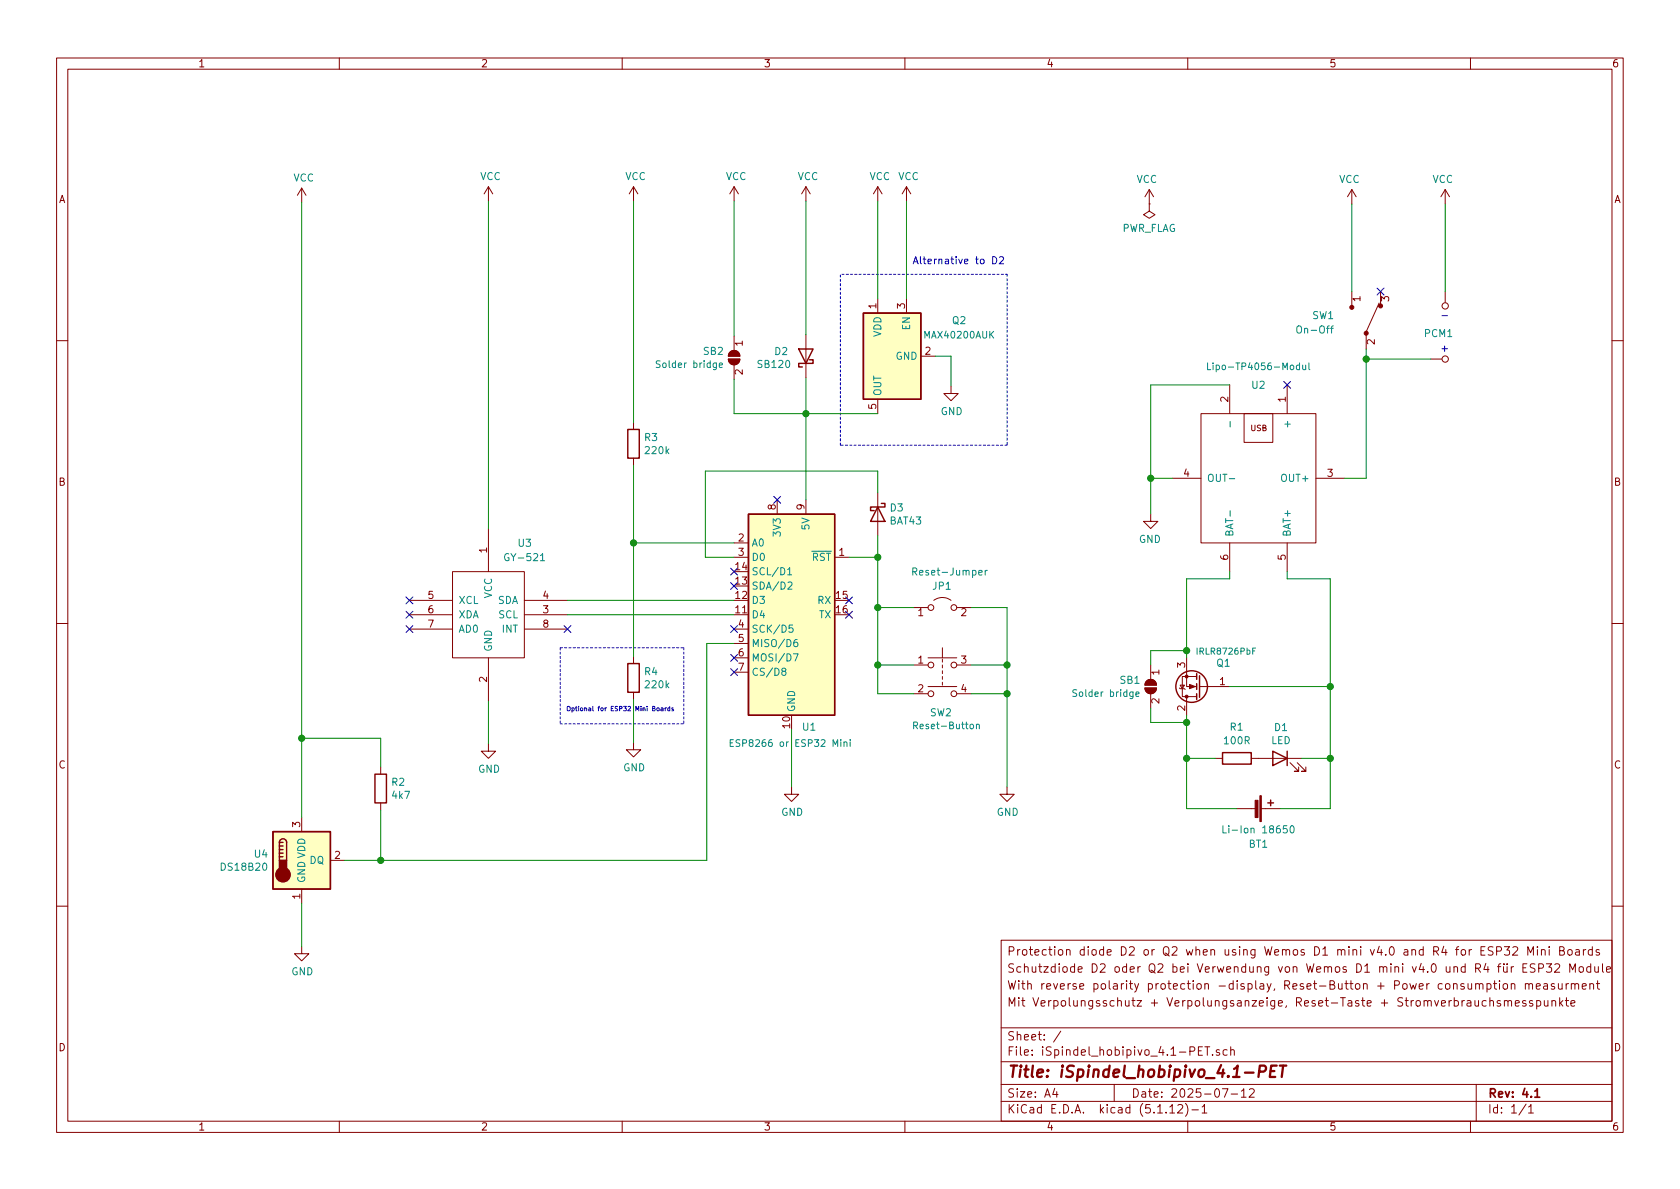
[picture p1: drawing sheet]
<svg xmlns="http://www.w3.org/2000/svg" width="297mm" height="210mm" viewBox="0 0 297 210" stroke-linecap="round" stroke-linejoin="round" font-family="sans-serif">
<g fill="none" stroke="#840000" stroke-width=".18">
<path d="M10 10.3h277v189.9h-277zM12 12.2h273v186.1h-273zM60 10.3v1.9M110 10.3v1.9M160 10.3v1.9M210 10.3v1.9M260 10.3v1.9M53.3 33.3v2.5M53.3 33.3l-.7 1.2M53.3 33.3l.8 1.2M86.4 33l-.8 1.3M86.4 33v2.6"/>
<path d="M86.4 33l.7 1.3M112 33v2.6M112 33l-.7 1.3M112 33l.8 1.3M129.8 33l-.8 1.3M129.8 33v2.6M129.8 33l.8 1.3M142.5 33v2.6M142.5 33l-.8 1.3M142.5 33l.8 1.3M155.2 33v2.6M155.2 33l-.8 1.3"/>
<path d="M155.2 33l.8 1.3M160.3 33l-.8 1.3M160.3 33v2.6M160.3 33l.7 1.3M203.2 36.1v1.2l-1 .7 1 .6 1-.6-1-.7M203.2 36.1h.1M203.2 33.5l.8 1.3M203.2 33.5v2.6M203.2 33.5l-.8 1.3M239 33.5v2.6M239 33.5l.8 1.3M239 33.5l-.7 1.3"/>
<path d="M255.5 33.5l.8 1.3M255.5 33.5v2.6M255.5 33.5l-.7 1.3M129.8 59.4v2.6M142.5 59.2v7.6M155.2 52.8v2.6M160.3 52.8v2.6M239 51.6v2.5M241.6 59.2v2.5M243.8 53.6l-2.2 5.1M244.1 51.6v2.5M255.5 51.6v1.9"/>
<path d="M10 60.2h2M112 74.7v1.2M128.8 63.5h2a1.02 1.02 0 0 1-1 1 1.02 1.02 0 0 1-1-1zM129.1 62.2a1.03 1.03 0 0 1 1.1-.1 1.03 1.03 0 0 1 .6 .9h-2v-.4zM129.8 64.5v2.6M155.2 70.6v2.5M162.8 63h2.6M168.1 68.3v1.3h1.3l-1.3 1.3-1.2-1.3h1.2M212.3 73.1h20.4v22.9h-20.4zM217.4 68.1v5M220 73.1h5v5.1h-5zM227.6 68.1v5"/>
<path d="M253 63.5h1.9M285 60.2h2M86.4 93.5v7.6M112 81v1.3M129.8 98.5h2.5M129.8 96h2.5M137.4 88.4v2.5M142.5 88.4v2.5M147.6 98.5h2.5M155.2 87.1v7.6M203.5 90.9v1.3h-1.3l1.3 1.3 1.2-1.3h-1.2M207.3 84.6h5"/>
<path d="M217.4 96v5.1M227.6 96v5.1M232.7 84.6h5M10 110.3h2M72.4 111.2h7.6M72.4 108.7h7.6M72.4 106.2h7.6M80 101.1h12.7v15.2h-12.7zM86.4 116.3v7.6M92.7 111.2h7.6M92.7 108.7h7.6M92.7 106.2h7.6"/>
<path d="M112 116.1v1.2M129.8 111.2h2.5M129.8 113.8h2.5M129.8 116.3h2.5M129.8 118.9h2.5M161.5 107.4h2.6M161.5 117.6h2.6M164.1 116.3h5.1M165.1 106.2a2.53 2.53 0 0 1 3 0M166.6 114.5v1.8M166.6 116.6v.5M166.6 117.6v.5"/>
<path d="M166.6 118.6v.5M166.6 119.6v.5M169.2 107.4h2.5M169.2 117.6h2.5M203.5 117.6v2.5M209.8 116.3v5.1h1.8M211.6 119.6h-2.6v3.6h2.6M285 110.3h2M67.3 135.6v1.3M86.4 131.6v1.2h1.2l-1.2 1.3-1.3-1.3h1.3M112 131.3v1.3h1.3l-1.3 1.3-1.3-1.3h1.3M112 122.4v1.3"/>
<path d="M140 139.2v1.3h1.2l-1.2 1.2-1.3-1.2h1.3M161.5 122.7h2.6M164.1 121.4h5.1M166.6 120.6v.6M169.2 122.7h2.5M178.1 139.2v1.3h1.2l-1.2 1.2-1.3-1.2h1.3M202.4 121.7h2.1a1.02 1.02 0 0 1-1 1 1.02 1.02 0 0 1-1.1-1zM202.7 120.5a1.02 1.02 0 0 1 1.1-.3 1.02 1.02 0 0 1 .7 1h-2.1zM203.5 122.7v2.5M208.5 121.7l.2 .1h.7l.1 .1M208.7 121.2h.7l-.4 .6zM209.8 123.2v3.3"/>
<path d="M212.1 121.4h5.3M214.9 134.1h1.3M221.2 134.1h8.9M228.1 134.9l1.5 1.5h-.7h.7v-.8M229.4 134.9l1.5 1.5h-.8h.8v-.8M53.3 144.5v2.6M53.3 157.2v2.6M58.4 152.1h2.6M67.3 142v1.3M218.7 143h3.3M223 143h3.3M10 160.2h2"/>
<path d="M53.3 167.4v1.3h1.3l-1.3 1.2-1.2-1.2h1.2M177 166.3h108v32h-108zM260.8 176.9l.1 .9 .3 .1 .2-.1M260.9 174.1l.1-.1a.37 .37 0 0 1 .6 .1v.8M261.4 176.9v1M261.6 174.1l.2-.2 .3 .1 .1 .9M262.8 177l-.4-.1-.3 .3v.6l.3 .1 .4-.1M262.9 174l.4-.1 .3 .3-.1 .6h-.6M262.9 173.9v1.5M263.4 177.1l.2-.2 .4 .1 .1 .9M263.4 176.4v1.5M264 167.5l-.6-.1-.3 .3 .1 .3 .7 .3 .1 .2-.1 .3a.62 .62 0 0 1-.8 0"/>
<path d="M264.1 173.9h.5M264.3 173.4v1.3l.3 .2M264.6 168.2l.8-.1 .1-.2-.1-.4-.8-.1v1.5M265.1 173.4v.2M265.1 173.9v1M265.3 177a.37 .37 0 0 0-.6 .1l.1 .3 .5 .1 .1 .1-.3 .3-.4-.1M265.8 174.1l.3-.2 .4 .2v.7l-.2 .1-.5-.1zM265.8 170.9v.8a.37 .37 0 0 0 .7 .1M265.9 170.4v.2M266 177.1l.2-.2 .3 .1 .1 .9M266 167.4h.9l-.5 .6 .5 .1v.7l-.3 .1-.6-.1M266 176.9v1"/>
<path d="M266.5 170.4v.2M266.5 170.9v1M266.6 177.1a.34 .34 0 0 1 .3-.2 .34 .34 0 0 1 .4 .2v.8M267.2 174.1l.1-.1a.37 .37 0 0 1 .5 .1v.8M267.2 170.9v1M267.2 173.9v1M267.5 167.6l.2-.2h.3l.3 .2 .1 .2-1 1.1h1M267.6 170.9l-.3 .2-.1 .1M267.9 177.4l.7-.1v-.3l-.5-.1-.2 .2 .1 .7h.6M269.3 171.1h.5M269.7 174.1l.2-.2 .4 .1v.9M269.7 173.9v1"/>
<path d="M269.8 177a.37 .37 0 0 0-.6 .1l.1 .3 .5 .1v.1l-.2 .3-.4-.1M270 170.4h-.7v1.5h.7M270.1 168.9v-1.5l.5 1.1 .5-1.1v1.5M270.3 174.1a.34 .34 0 0 1 .3-.2 .34 .34 0 0 1 .4 .2v.8M271 177l-.4-.1-.2 .2 .1 .3 .5 .1v.3h-.6M271.4 170.5l-.6-.1-.2 .3v.3l.7 .4v.4l-.2 .1h-.5M271.6 174.4l.7-.1v-.3l-.5-.1-.2 .2 .1 .7h.6M271.7 177l.4-.1 .3 .3-.1 .6-.2 .1-.4-.1M271.7 176.9v1.5M271.8 167.4v.2M271.8 167.9v1M272.1 171.2l.7-.1 .1-.2-.1-.3-.2-.2h-.5v1.5"/>
<path d="M272.5 168h.1a.37 .37 0 0 1 .6 .1v.8M272.5 167.9v1M273 174h.6v.9M273 176.9l.1 .9 .4 .1 .2-.1M273.4 170.4h.9l-.5 .6 .5 .1v.7l-.3 .1-.6-.1M273.6 174.3l-.5 .1-.2 .2 .2 .3 .5-.1M273.7 176.9v1M273.9 167.4v.2M273.9 167.9v1M274.4 177.1l.1-.1a.37 .37 0 0 1 .6 .1v.8M274.4 176.9v1M274.8 174l-.3-.1-.2 .2v.3l.5 .1v.3h-.5"/>
<path d="M274.9 170.6l.2-.2h.4l.2 .2 .1 .3-1 1h1M275.5 173.9v.8a.39 .39 0 0 0 .7 .1M275.8 168.1l.7-.1v-.4l-.2-.2h-.5v1.5h.5l.3-.1v-.4l-.1-.2-.2-.1M275.8 176.4v1.5M275.9 177.4l.4 .5M276.2 173.9v1M276.3 176.9l-.5 .6M276.8 176.9h.5M276.9 173.9v1M277 176.4v1.3l.3 .2M277.3 168l.2-.1 .4 .1v.8l-.2 .1-.4-.1zM277.3 173.9l-.3 .1-.1 .2"/>
<path d="M277.5 171.9v-1.5l.6 1.1 .4-1.1v1.5M277.7 177.4l.8-.1-.1-.3-.4-.1-.3 .2 .1 .7h.6M277.8 174.1l.3-.2 .3 .1 .1 .9M277.8 173.9v1M278.5 174.1a.36 .36 0 0 1 .3-.2 .36 .36 0 0 1 .3 .2v.8M278.6 168h.6v.9M279.2 171.1l.3-.2 .4 .2v.7l-.2 .1-.5-.1zM279.2 168.3h-.4l-.3 .2 .3 .4 .4-.1M279.8 174.4l.7-.1-.1-.3-.4-.1-.2 .2v.7h.6M280 167.9v1M280.4 167.9l-.4 .3M281.1 174.1l.1-.1a.37 .37 0 0 1 .6 .1v.8"/>
<path d="M281.1 173.9v1M281.3 171l-.5-.1-.3 .3 .1 .6 .2 .1h.5M281.3 170.4v1.5M281.5 168l-.4-.1-.3 .3 .1 .6 .2 .1 .4-.1M281.5 167.4v1.5M282 170.9v.8a.37 .37 0 0 0 .6 .1M282.2 173.9h.6M282.5 173.4v1.3l.3 .2M282.6 170.9v1M282.8 168l-.4-.1-.2 .2v.2l.6 .2v.3h-.6M283.3 170.4v1.3l.2 .2M284 171.4l.8-.1-.1-.3-.4-.1-.3 .2 .1 .8h.6"/>
<path d="M285 160.2h2M60 198.3v1.9M110 198.3v1.9M160 198.3v1.9M177 194.8h108M177 191.8h108M177 187.8h108M177 181.8h108M186.5 192.5l-.4 1h1M186.8 193v1M187.6 182.3l-1.3 2M197 191.8v3"/>
<path d="M206.8 195.8l.5-.5v1.5M206.8 196.8h.9M208.3 195.5l.2-.2h.3l.2 .2 .1 .3-.9 1h.9M209.6 195.1a1.71 1.71 0 0 1 0 2.3M210 198.3v1.9M210.7 196.3h1.2M211.9 185.8h.5M212.5 195.8l.5-.5v1.5M212.5 196.8h.9M212.6 185.1h-.7v1.5h.7M213 185.1h.9M213.5 185.1v1.5"/>
<path d="M214.4 186.5v.1M215.6 185.7l-.4-.1-.2 .2 .1 .2 .5 .2v.3h-.6M216.1 192.5h1l-.6 1.5M217 185.7l-.5-.1-.2 .3v.6l.2 .1 .5-.1M217.6 185.7l.2-.1 .4 .1v.9M217.6 185.1v1.5M217.7 193.5h1.1M219.5 193l.4-.5v1.5M219.5 194h.8M220.9 192.7l.2-.2h.4l.2 .2 .1 .3-1 1h1M260 198.3v1.9M261 191.8v6.5"/>
<path d="M269.8 195.2l-1.2 2M270.3 195.8l.4-.5v1.5M270.3 196.8h.8"/>
<circle cx="255.5" cy="54.1" r=".56"/>
<circle cx="255.5" cy="63.5" r=".56"/>
<circle cx="164.6" cy="107.4" r=".51"/>
<circle cx="164.6" cy="117.6" r=".51"/>
<circle cx="168.7" cy="107.4" r=".51"/>
<circle cx="168.7" cy="117.6" r=".51"/>
<circle cx="164.6" cy="122.7" r=".51"/>
<circle cx="168.7" cy="122.7" r=".51"/>
</g>
<path d="M271.4 193l.4-.5v1.5M271.4 194h.8" fill="none" stroke="#840000" stroke-width=".3"/>
<path d="M222.6 189.5h.8a.56 .56 0 0 0 .4-.5 .56 .56 0 0 0-.3-.6h-.7l-.3 2M224.6 189.4h.7M225.7 188.4h-.9l-.3 2h1M226.3 188.4h1.1M226.9 188.4l-.3 2" fill="none" stroke="#840000" stroke-width=".41"/>
<g fill="none" stroke="#840000" stroke-width=".25">
<path d="M152.7 55.4h10.1v15.2h-10.1zM111 75.9h2v5.1h-2zM141.2 61.7h2.6l-1.3 2.6zM143.1 63.6h.7v.7h-2.6v.6h.7M132.3 90.9h15.3v35.6h-15.3zM155.2 89.7l1.3 2.5h-2.6zM155.8 89h.7v.7h-2.6v.6h.7M111 117.3h2v5.1h-2zM211.6 119.1v1M212.1 119.5v3.8M66.3 136.9h2v5.1h-2zM211.6 120.9v1"/>
<path d="M211.6 122.7v1M216.2 133.1h5v2h-5zM225 132.8l2.6 1.3-2.6 1.3zM227.6 132.8v2.6M48.3 147.1h10.1v10.1h-10.1zM49.4 149a.63 .63 0 0 1 .6-.7 .63 .63 0 0 1 .7 .7v3.1M49.4 151.5h.6M49.4 150.9h.6M49.4 150.2h.6M49.4 149.6h.6M49.4 149v3.1M49.4 149h.6"/>
<path d="M224.2 142h1M224.7 141.5v1"/>
<circle cx="210.7" cy="121.4" r="2.79"/>
</g>
<g fill="#840000" stroke="#840000" stroke-width=".18">
<path d="M210.3 121l1 .4-1 .4z"/>
<path d="M202.7 120.5a1.02 1.02 0 0 1 1.1-.3 1.02 1.02 0 0 1 .7 1h-2.1z"/>
<path d="M202.4 121.7h2.1a1.02 1.02 0 0 1-1 1 1.02 1.02 0 0 1-1.1-1z"/>
<path d="M222.8 140.7h.2v4.6h-.2z"/>
<path d="M221.9 141.5h.5v3.1h-.5z"/>
<path d="M129.1 62.2a1.03 1.03 0 0 1 1.1-.1 1.03 1.03 0 0 1 .6 .9h-2v-.4z"/>
<path d="M128.8 63.5h2a1.02 1.02 0 0 1-1 1 1.02 1.02 0 0 1-1-1z"/>
<circle cx="209.8" cy="119.6" r=".25"/>
<circle cx="209.8" cy="123.2" r=".25"/>
<circle cx="241.6" cy="58.9" r=".36"/>
<circle cx="239" cy="54.4" r=".36"/>
<circle cx="244.1" cy="54.1" r=".36"/>
</g>
<g fill="none" stroke="#008484" stroke-width=".18">
<path d="M235.3 58.1h.4M235.7 57.6l-.3 .2v1.1M116.7 63.8l-.6 .1v.4l.6 .2v.3l-.2 .2-.5-.1M127.2 64.6l.5-.1v-.2l-.4-.1-.1 .2v.5h.5M213.5 64.2v1.2h.6M217.5 74.5v1M230.3 64.6l.1 .7 .3 .1 .2-.2M230.9 64.6v.8M231.4 64.2v1l.2 .2M95.6 99.2h.7M217.3 84.7h1M217.5 90.3v1"/>
<path d="M138.5 118.7l-.2-.1v-.3l.4-.1 .3 .2-.1 .2-.5 .2-.2 .1 .1 .4 .2 .1h.3l.2-.2v-.3l-.3-.2M139.3 100.7l.3-.3v1.2M139.3 101.6h.7M139.3 103l.5-.1 .2 .4v.2l-.7 .7h.7M140.2 110.5h-.7v.6l.5-.1 .2 .3v.3l-.2 .2-.5-.1M140.3 115.6h.8l-.5 1.3M140.9 113.1h-.2a.79 .79 0 0 0-.1 1.2l.4-.1v-.5l-.4-.1-.3 .2M161.4 101.1l.7-.1v-.4l-.2-.2h-.5v1.3M174.2 100.9v.8M174.6 100.9l-.4 .2M129.1 131.4h.4M129.7 130.8h-.6v1.2h.6"/>
<path d="M149.2 131.3l.2-.1 .3 .1 .1 .7M149.2 131.2v.8M150.3 130.8v.1M150.3 131.2v.8M161.5 128.3l.6-.1 .1-.4-.7-.1v1.2M172.6 128.2l.2-.1h.3l.1 .8M172.6 128.1v.8M190.4 122l-.7 .1v.3l.6 .3 .1 .2-.3 .3-.4-.1M200.8 122.8l.6-.1-.1-.3-.3-.1-.2 .2 .1 .6h.4M216.2 146v1.3h.6M228.2 146.1l.2-.1a.69 .69 0 0 1 .4 .7 .69 .69 0 0 1-.4 .6l-.3-.2v-.3z"/>
</g>
<g fill="#ffffc2" stroke="#ffffc2" stroke-width=".18">
<path d="M132.3 90.9h15.3v35.6h-15.3z"/>
<path d="M152.7 55.4h10.1v15.2h-10.1z"/>
<path d="M48.3 147.1h10.1v10.1h-10.1z"/>
</g>
<g fill="#840000" stroke="#840000" stroke-width=".25">
<path d="M49.4 152.1h1.3v1.9h-1.3z"/>
<circle cx="50" cy="154.7" r="1.27"/>
</g>
<path d="M148.8 48.5h29.3M178.1 48.5v30.2M148.6 78.7v-30.2M178.1 78.7h-29.5M99.1 114.5h21.8M99.1 114.5v13.5M120.9 114.5v13.5M99.1 128h21.8" fill="none" stroke="#0000c2" stroke-width=".18" stroke-dasharray=".4 .4"/>
<g fill="none" stroke="#008400" stroke-width=".18">
<path d="M53.3 35.8v108.7M86.4 35.6v57.9M112 35.6v39.1M129.8 35.6v23.8M142.5 35.6v23.6M155.2 35.6v17.2M160.3 35.6v17.2M239 36.1v15.5M255.5 36.1v15.5M129.8 67.1v6h25.4M142.5 66.8v21.6M165.4 63h2.7v5.3"/>
<path d="M217.4 68.1h-13.9v22.8M241.6 63.5h11.4M241.6 61.7v22.9h-3.9M112 82.3v33.8M112 96h17.8M150.1 98.5h5.1M155.2 87.1v-3.8h-30.5v15.2h5.1M155.2 94.7v28h6.3M203.5 84.6h3.8M100.3 106.2h29.5M100.3 108.7h29.5M129.8 113.8h-4.8v38.3h-64"/>
<path d="M155.2 117.6h6.3M155.2 107.4h6.3M171.7 107.4h6.4v31.8M171.7 117.6h6.4M209.8 115.1h-6.3v2.5M217.4 101.1v1.3h-7.6v13.9M227.6 101.1v1.3h7.6v40.6h-8.9M53.3 130.6h14v5M86.4 123.9v7.7M112 123.7v7.6M140 129v10.2M171.7 122.7h6.4"/>
<path d="M203.5 125.2v2.6h6.3M209.8 126.5v16.5h8.9M209.8 134.1h5.1M217.4 121.4h17.8M230.1 134.1h5.1M53.3 159.8v7.6M67.3 143.3v8.8"/>
</g>
<path d="M175.5 45.4a.64 .64 0 0 1 .7 .6 .64 .64 0 0 1-.7 .7zM176.7 45.5l.5-.1 .2 .3-.7 1h.7M254.9 55.8h1M116.2 125.2h.3v.5h-.3zM116.9 125.2h.3v.5M117.2 125.4l-.4 .1 .1 .2h.3M117.6 125.2v.5M117.8 125.2l-.2 .1M118.4 125.2h-.2l-.1 .1v.4h.3M118.4 124.9v.8M119 125.2h-.1l-.1 .1 .3 .3-.3 .1" fill="none" stroke="#0000c2" stroke-width=".18"/>
<g fill="#008400" stroke="#008400" stroke-width=".25">
<circle cx="155.2" cy="98.5" r=".51"/>
<circle cx="235.2" cy="134.1" r=".51"/>
<circle cx="241.6" cy="63.5" r=".51"/>
<circle cx="209.8" cy="134.1" r=".51"/>
<circle cx="155.2" cy="107.4" r=".51"/>
<circle cx="53.3" cy="130.6" r=".51"/>
<circle cx="209.8" cy="127.8" r=".51"/>
<circle cx="203.5" cy="84.6" r=".51"/>
<circle cx="112" cy="96" r=".51"/>
<circle cx="142.5" cy="73.1" r=".51"/>
<circle cx="178.1" cy="117.6" r=".51"/>
<circle cx="67.3" cy="152.1" r=".51"/>
<circle cx="235.2" cy="121.4" r=".51"/>
<circle cx="209.8" cy="115.1" r=".51"/>
<circle cx="178.1" cy="122.7" r=".51"/>
<circle cx="155.2" cy="117.6" r=".51"/>
</g>
<g fill="none" stroke="#000084" stroke-width=".18">
<path d="M243.5 50.9l1.2 1.3M244.7 50.9l-1.2 1.3M227 67.5l1.2 1.2M228.2 67.5l-1.2 1.2M136.8 87.8l1.2 1.2M138 87.8l-1.2 1.2M71.8 105.6l1.2 1.2M71.8 108.1l1.2 1.2M71.8 110.6l1.2 1.3M73 105.6l-1.2 1.2M73 108.1l-1.2 1.2M73 110.6l-1.2 1.3"/>
<path d="M99.7 110.6l1.2 1.3M100.9 110.6l-1.2 1.3M129.2 103l1.2 1.2M129.2 100.5l1.2 1.2M129.2 118.3l1.2 1.2M129.2 115.7l1.2 1.2M129.2 110.6l1.2 1.3M130.4 103l-1.2 1.2M130.4 100.5l-1.2 1.2M130.4 118.3l-1.2 1.2M130.4 115.7l-1.2 1.2M130.4 110.6l-1.2 1.3"/>
<path d="M149.5 108.1l1.2 1.2M149.5 105.6l1.2 1.2M150.7 108.1l-1.2 1.2M150.7 105.6l-1.2 1.2"/>
</g>
<text font-size="2.8" fill="#840000" x="178" y="190.5">Title: iSpindel_hobipivo_4.1-PET</text>
<g font-size="2.1" fill="#840000">
<text x="178" y="172">Schutzdiode D2 oder Q2 bei Verwendung von Wemos D1 mini v4.0 und R4 für ESP32 Module</text>
<text x="178" y="169">Protection diode D2 or Q2 when using Wemos D1 mini v4.0 and R4 for ESP32 Mini Boards</text>
<text x="178" y="178">Mit Verpolungsschutz + Verpolungsanzeige, Reset-Taste + Stromverbrauchsmesspunkte</text>
<text x="178" y="175">With reverse polarity protection -display, Reset-Button + Power consumption measurment</text>
<text x="178" y="184">Sheet: /</text>
<text x="178" y="186.7">File: iSpindel_hobipivo_4.1-PET.sch</text>
<text x="178" y="196.9">KiCad E.D.A. kicad (5.1.12)-1</text>
<text x="178" y="194.1">Size: A4</text>
<text x="200" y="194.1">Date: 2025-07-12</text>
<text x="263" y="194.1">Rev: 4.1</text>
<text x="263" y="196.9">Id: 1/1</text>
</g>
<g font-size="1.8" fill="#840000">
<text x="35" y="11.9">1</text>
<text x="85" y="11.9">2</text>
<text x="135" y="11.9">3</text>
<text x="185" y="11.9">4</text>
<text x="235" y="11.9">5</text>
<text x="285" y="11.9">6</text>
<text x="10.4" y="35.9">A</text>
<text x="285.4" y="35.9">A</text>
<text x="240.5" y="53.3" transform="rotate(-90 240.5 53.3)">1</text>
<text x="245.6" y="53.3" transform="rotate(-90 245.6 53.3)">3</text>
<text x="154.9" y="54.6" transform="rotate(-90 154.9 54.6)">1</text>
<text x="160" y="54.6" transform="rotate(-90 160 54.6)">3</text>
<text x="131.3" y="61.2" transform="rotate(-90 131.3 61.2)">1</text>
<text x="163.6" y="62.7">2</text>
<text x="243.1" y="60.9" transform="rotate(-90 243.1 60.9)">2</text>
<text x="131.3" y="66.3" transform="rotate(-90 131.3 66.3)">2</text>
<text x="217.2" y="71.1" transform="rotate(-90 217.2 71.1)">2</text>
<text x="227.3" y="71.1" transform="rotate(-90 227.3 71.1)">1</text>
<text x="154.9" y="72.4" transform="rotate(-90 154.9 72.4)">5</text>
<text x="10.4" y="85.9">B</text>
<text x="209.3" y="84.3">4</text>
<text x="234.7" y="84.3">3</text>
<text x="285.4" y="85.9">B</text>
<text x="130.6" y="95.8">2</text>
<text x="137.2" y="90.1" transform="rotate(-90 137.2 90.1)">8</text>
<text x="142.2" y="90.1" transform="rotate(-90 142.2 90.1)">9</text>
<text x="86.1" y="97.8" transform="rotate(-90 86.1 97.8)">1</text>
<text x="130.1" y="100.8">14</text>
<text x="130.6" y="98.3">3</text>
<text x="148.4" y="98.3">1</text>
<text x="217.2" y="99" transform="rotate(-90 217.2 99)">6</text>
<text x="227.3" y="99" transform="rotate(-90 227.3 99)">5</text>
<text x="75.7" y="105.9">5</text>
<text x="96" y="105.9">4</text>
<text x="130.1" y="105.9">12</text>
<text x="130.1" y="103.4">13</text>
<text x="147.9" y="105.9">15</text>
<text x="75.7" y="108.5">6</text>
<text x="75.7" y="111">7</text>
<text x="96" y="108.5">3</text>
<text x="96" y="111">8</text>
<text x="130.1" y="108.5">11</text>
<text x="130.6" y="111">4</text>
<text x="130.6" y="113.5">5</text>
<text x="147.9" y="108.5">16</text>
<text x="162.3" y="109">1</text>
<text x="170" y="109">2</text>
<text x="130.6" y="116.1">6</text>
<text x="130.6" y="118.6">7</text>
<text x="162.3" y="117.3">1</text>
<text x="170" y="117.3">3</text>
<text x="205" y="119.3" transform="rotate(-90 205 119.3)">1</text>
<text x="209.5" y="118.1" transform="rotate(-90 209.5 118.1)">3</text>
<text x="86.1" y="120.6" transform="rotate(-90 86.1 120.6)">2</text>
<text x="162.3" y="122.4">2</text>
<text x="170" y="122.4">4</text>
<text x="205" y="124.4" transform="rotate(-90 205 124.4)">2</text>
<text x="209.5" y="125.7" transform="rotate(-90 209.5 125.7)">2</text>
<text x="215.7" y="121.2">1</text>
<text x="139.7" y="128.7" transform="rotate(-90 139.7 128.7)">10</text>
<text x="10.4" y="135.9">C</text>
<text x="285.4" y="135.9">C</text>
<text x="53.1" y="146.3" transform="rotate(-90 53.1 146.3)">3</text>
<text x="59.2" y="151.9">2</text>
<text x="53.1" y="159" transform="rotate(-90 53.1 159)">1</text>
<text x="10.4" y="185.9">D</text>
<text x="285.4" y="185.9">D</text>
<text x="35" y="199.9">1</text>
<text x="85" y="199.9">2</text>
<text x="135" y="199.9">3</text>
<text x="185" y="199.9">4</text>
<text x="235" y="199.9">5</text>
<text x="285" y="199.9">6</text>
</g>
<g font-size="1.8" fill="#008484">
<text x="51.9" y="32.1">VCC</text>
<text x="84.9" y="31.8">VCC</text>
<text x="110.5" y="31.8">VCC</text>
<text x="128.3" y="31.8">VCC</text>
<text x="141" y="31.8">VCC</text>
<text x="153.7" y="31.8">VCC</text>
<text x="158.8" y="31.8">VCC</text>
<text x="200.9" y="32.4">VCC</text>
<text x="236.8" y="32.4">VCC</text>
<text x="253.3" y="32.4">VCC</text>
<text x="198.2" y="41">PWR_FLAG</text>
<text x="155.8" y="59.6" transform="rotate(-90 155.8 59.6)">VDD</text>
<text x="160.9" y="58.3" transform="rotate(-90 160.9 58.3)">EN</text>
<text x="168.4" y="57.3">Q2</text>
<text x="229.7" y="59">On-Off</text>
<text x="232.1" y="56.4">SW1</text>
<text x="251.9" y="59.6">PCM1</text>
<text x="124.4" y="62.8">SB2</text>
<text x="134.1" y="65.1">SB120</text>
<text x="137" y="62.8">D2</text>
<text x="158.4" y="63.6">GND</text>
<text x="155.8" y="70.1" transform="rotate(-90 155.8 70.1)">OUT</text>
<text x="221.4" y="68.8">U2</text>
<text x="114" y="78">R3</text>
<text x="166.3" y="73.4">GND</text>
<text x="228.2" y="75.2" transform="rotate(-90 228.2 75.2)">+</text>
<text x="114.2" y="80.3">220k</text>
<text x="213.4" y="85.2">OUT-</text>
<text x="226.9" y="85.2">OUT+</text>
<text x="138" y="94.6" transform="rotate(-90 138 94.6)">3V3</text>
<text x="143.1" y="93.6" transform="rotate(-90 143.1 93.6)">5V</text>
<text x="157.4" y="92.8">BAT43</text>
<text x="157.4" y="90.4">D3</text>
<text x="218.1" y="95" transform="rotate(-90 218.1 95)">BAT-</text>
<text x="228.2" y="95" transform="rotate(-90 228.2 95)">BAT+</text>
<text x="89.7" y="99.2">GY-521</text>
<text x="91.7" y="96.7">U3</text>
<text x="132.8" y="101.7">SCL/D1</text>
<text x="132.8" y="96.6">A0</text>
<text x="132.8" y="99.2">D0</text>
<text x="143.5" y="99.2">RST</text>
<text x="162" y="101.8">Reset-Jumper</text>
<text x="201.4" y="96">GND</text>
<text x="81" y="106.8">XCL</text>
<text x="87" y="105.8" transform="rotate(-90 87 105.8)">VCC</text>
<text x="88" y="106.8">SDA</text>
<text x="132.8" y="106.8">D3</text>
<text x="132.8" y="104.3">SDA/D2</text>
<text x="144.6" y="106.8">RX</text>
<text x="165" y="104.3">JP1</text>
<text x="81" y="109.3">XDA</text>
<text x="81" y="111.9">AD0</text>
<text x="88.2" y="109.3">SCL</text>
<text x="88.8" y="111.9">INT</text>
<text x="132.8" y="109.3">D4</text>
<text x="132.8" y="111.9">SCK/D5</text>
<text x="144.8" y="109.3">TX</text>
<text x="87" y="115.3" transform="rotate(-90 87 115.3)">GND</text>
<text x="114" y="119.4">R4</text>
<text x="132.8" y="114.4">MISO/D6</text>
<text x="132.8" y="117">MOSI/D7</text>
<text x="132.8" y="119.5">CS/D8</text>
<text x="215.2" y="117.9">Q1</text>
<text x="114.2" y="121.7">220k</text>
<text x="140.6" y="126" transform="rotate(-90 140.6 126)">GND</text>
<text x="198.1" y="120.9">SB1</text>
<text x="142" y="129.2">U1</text>
<text x="164.5" y="126.7">SW2</text>
<text x="216.6" y="131.6">100R</text>
<text x="217.5" y="129.2">R1</text>
<text x="224.7" y="131.6">LED</text>
<text x="225.4" y="129.3">D1</text>
<text x="84.5" y="136.6">GND</text>
<text x="110.2" y="136.4">GND</text>
<text x="69.3" y="139">R2</text>
<text x="69.4" y="141.3">4k7</text>
<text x="138.1" y="144.3">GND</text>
<text x="176.2" y="144.3">GND</text>
<text x="217.4" y="147.4">Li-Ion 18650</text>
<text x="220.8" y="149.9">BT1</text>
<text x="39.3" y="154">DS18B20</text>
<text x="45" y="151.7">U4</text>
<text x="54.8" y="152.8">DQ</text>
<text x="54" y="156.2" transform="rotate(-90 54 156.2)">GND VDD</text>
<text x="51.5" y="172.5">GND</text>
</g>
<g font-size="1.8" fill="#0000c2">
<text x="161.3" y="46.7">Alternative to D2</text>
<text x="255.2" y="62.2">+</text>
</g>
<g font-size="1.7" fill="#008484">
<text x="163.7" y="59.8">MAX40200AUK</text>
<text x="116.5" y="65">Solder bridge</text>
<text x="214.8" y="65.4">Lipo-TP4056-Modul</text>
<text x="190.2" y="123.2">Solder bridge</text>
<text x="162.2" y="128.9">Reset-Button</text>
<text x="130.5" y="132">ESP8266 or ESP32 Mini</text>
</g>
<text font-size="1.5" fill="#008484" x="211.9" y="115.7">IRLR8726PbF</text>
<text font-size="1.4" fill="#840000" x="221.1" y="76.2">USB</text>
<text font-size="1.1" fill="#0000c2" x="100.1" y="125.7">Optional for ESP32 Mini Boards</text>
</svg>
